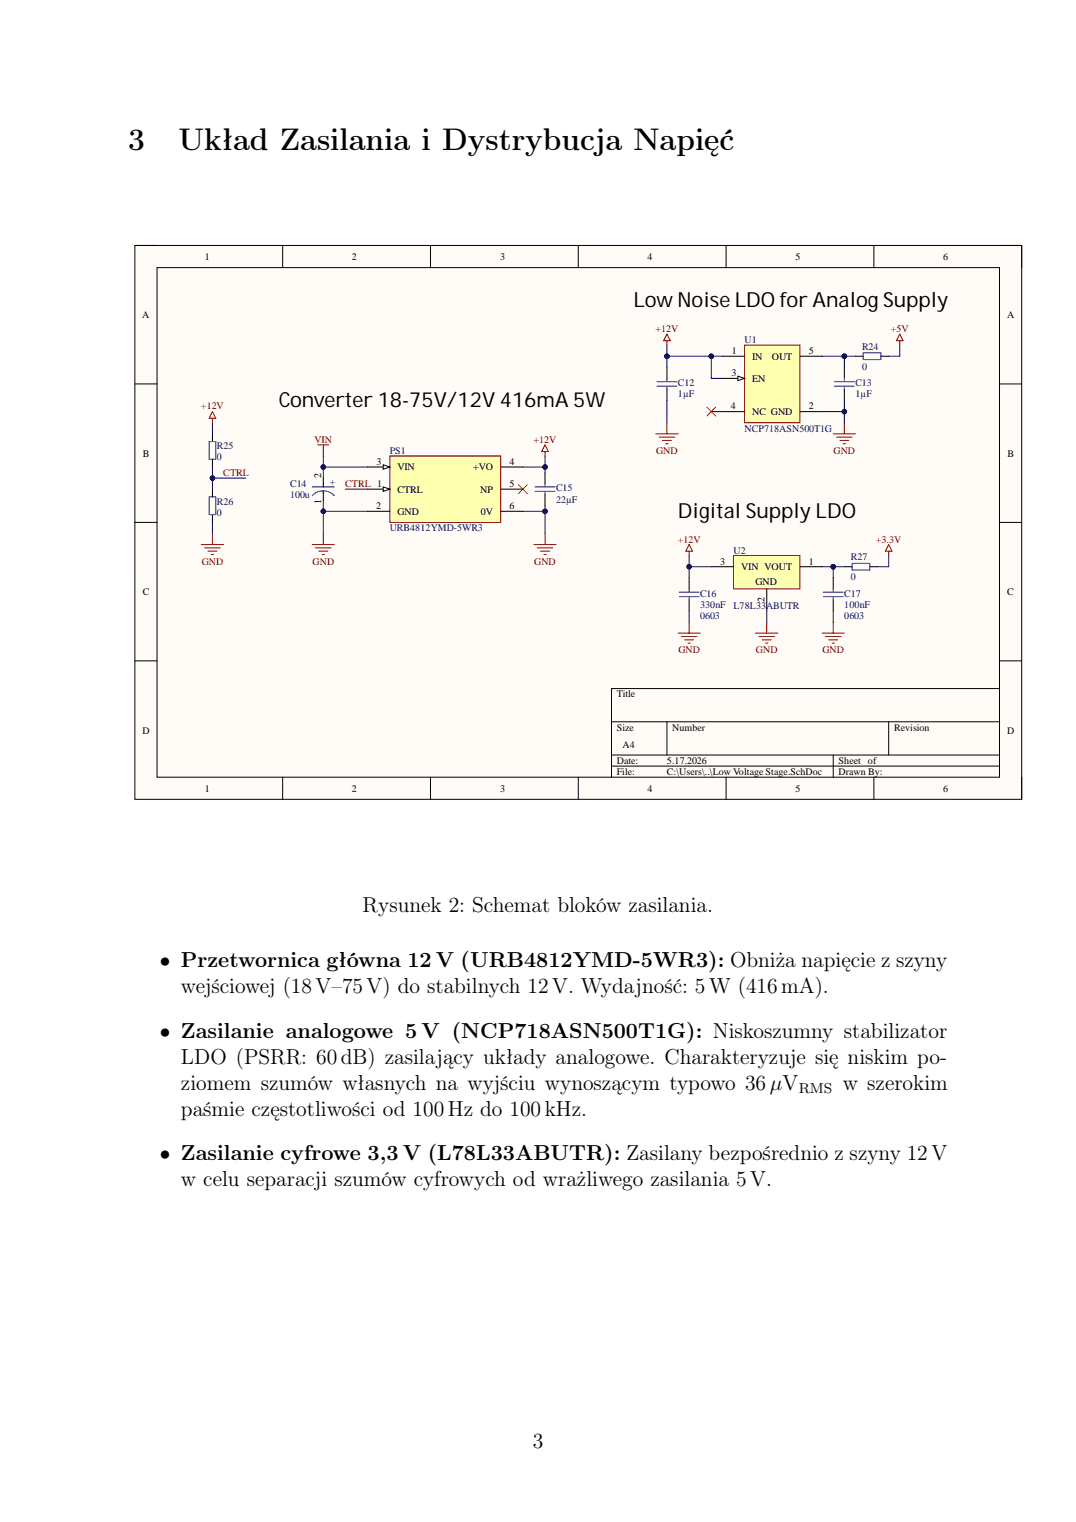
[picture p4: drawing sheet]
<svg xmlns="http://www.w3.org/2000/svg" width="210mm" height="297mm" viewBox="0 0 210 297" stroke-linecap="round" stroke-linejoin="round" font-family="sans-serif">
<path d="M26.3 47.9h173.1v108.1h-173.1z" fill-rule="evenodd" fill="#fffcf8"/>
<path d="M26.3 47.9h173.1v108.1h-173.1z" fill="none" stroke="#000" stroke-width=".2"/>
<path d="M30.6 52.2h164.5v99.5h-164.5z" fill-rule="evenodd" fill="#fffcf8"/>
<g fill="none" stroke="#000" stroke-width=".2">
<path d="M26.3 47.9h4.3M30.6 52.2h164.5v99.5h-164.5zM55.2 47.9v4.3M84 47.9v4.3M112.9 47.9v4.3M141.7 47.9v4.3M170.6 47.9v4.3M195.1 47.9h4.3v4.3M26.3 74.9h4.3M195.1 74.9h4.3M63.1 93.3v1.7M63.1 95.9v1.7"/>
<path d="M106.4 92.2v2.2M106.4 96.5v2.2M26.3 101.9h4.3M195.1 101.9h4.3M26.3 129h4.3M195.1 129h4.3M195.1 134.4h-75.7v17.3M55.2 151.7v4.3M84 151.7v4.3M112.9 151.7v4.3M119.4 140.8h75.7M119.4 147.3h75.7"/>
<path d="M119.4 149.5h75.7M130.2 140.8v6.5M141.7 151.7v4.3M162.6 147.3v4.4M170.6 151.7v4.3M173.4 140.8v6.5M199.4 151.7v4.3"/>
</g>
<path d="M60.9 96.8a2.89 2.89 0 0 1 4.4 0M60.9 95h4.4M63.1 94.4v.6M63.1 95.9v.4M104.4 95h3.9M104.4 95.9h3.9M106.4 94.4v.6M106.4 95.9v.6" fill="none" stroke="#00f" stroke-width=".2"/>
<path d="M102 91.1h4.4v1.1" fill="none" stroke="#000080" stroke-width=".2"/>
<circle cx="106.4" cy="91.1" r=".43" fill="#000080"/>
<g fill="none" stroke="#000080" stroke-width=".2">
<path d="M106.4 98.7v1.1h-4.4"/>
<circle cx="106.4" cy="91.1" r=".43"/>
</g>
<circle cx="106.4" cy="99.8" r=".43" fill="#000080"/>
<circle cx="106.4" cy="99.8" r=".43" fill="none" stroke="#000080" stroke-width=".2"/>
<path d="M101.2 94.6l1.7 1.7M102.9 94.6l-1.7 1.7" fill="none" stroke="#f00" stroke-width=".2"/>
<path d="M145.3 67.4h10.8v15.1h-10.8z" fill-rule="evenodd" fill="#ffffb0"/>
<path d="M145.3 67.4h10.8v15.1h-10.8z" fill="none" stroke="#800000" stroke-width=".2"/>
<path d="M141 73.8h4.3" fill="none" stroke="#000" stroke-width=".2"/>
<path d="M144 73.4l1.3 .4-1.3 .5z" fill="#f8fcff"/>
<path d="M141 69.5h4.3M144 73.4l1.3 .4-1.3 .5zM156.1 69.5h4.4M141 80.3h4.3M156.1 80.3h4.4" fill="none" stroke="#000" stroke-width=".2"/>
<path d="M141 69.5h-2.2v4.3h2.2" fill="none" stroke="#000080" stroke-width=".2"/>
<circle cx="138.8" cy="69.5" r=".43" fill="#000080"/>
<g fill="none" stroke="#000080" stroke-width=".2">
<path d="M138.8 69.5h-8.6v2.2M138.8 80.3h2.2"/>
<circle cx="138.8" cy="69.5" r=".43"/>
</g>
<path d="M138 79.5l1.7 1.7M139.7 79.5l-1.7 1.7" fill="none" stroke="#f00" stroke-width=".2"/>
<path d="M130.2 71.7v2.1M130.2 76v2.2M164.8 71.7v2.1M164.8 76v2.2" fill="none" stroke="#000" stroke-width=".2"/>
<path d="M128.2 75.4h3.9M128.2 74.5h3.9M130.2 73.8v.7M130.2 75.4v.6M162.8 75.4h3.9M162.8 74.5h3.9M164.8 73.8v.7M164.8 75.4v.6" fill="none" stroke="#00f" stroke-width=".2"/>
<path d="M162.6 84.6h4.3M163.3 85.3h3M163.9 85.9h1.8M164.6 86.6h.4M164.8 82.5v2.1" fill="none" stroke="#800000" stroke-width=".2"/>
<circle cx="130.2" cy="69.5" r=".43" fill="#000080"/>
<circle cx="130.2" cy="69.5" r=".43" fill="none" stroke="#000080" stroke-width=".2"/>
<circle cx="138.8" cy="69.5" r=".43" fill="#000080"/>
<g fill="none" stroke="#000080" stroke-width=".2">
<path d="M164.8 78.2v4.3"/>
<circle cx="138.8" cy="69.5" r=".43"/>
</g>
<path d="M128 84.6h4.3M128.7 85.3h3M129.3 85.9h1.7M130 86.6h.4M130.2 82.5v2.1" fill="none" stroke="#800000" stroke-width=".2"/>
<circle cx="164.8" cy="80.3" r=".43" fill="#000080"/>
<g fill="none" stroke="#000080" stroke-width=".2">
<path d="M130.2 78.2v4.3"/>
<circle cx="164.8" cy="80.3" r=".43"/>
</g>
<path d="M143.1 108.4h13v6.5h-13z" fill-rule="evenodd" fill="#ffffb0"/>
<path d="M143.1 108.4h13v6.5h-13z" fill="none" stroke="#800000" stroke-width=".2"/>
<path d="M134.5 112.7v2.2M134.5 117.1v2.1M138.8 110.6h4.3M149.6 114.9v4.3M156.1 110.6h4.4M162.6 112.7v2.2M162.6 117.1v2.1" fill="none" stroke="#000" stroke-width=".2"/>
<path d="M132.5 116.4h3.9M132.5 115.6h3.9M134.5 114.9v.7M134.5 116.4v.7M160.7 116.4h3.9M160.7 115.6h3.9M162.6 114.9v.7M162.6 116.4v.7" fill="none" stroke="#00f" stroke-width=".2"/>
<path d="M138.8 110.6h-4.3v2.1" fill="none" stroke="#000080" stroke-width=".2"/>
<circle cx="134.5" cy="110.6" r=".43" fill="#000080"/>
<g fill="none" stroke="#000080" stroke-width=".2">
<path d="M134.5 108.4v2.2M134.5 119.2v2.2M149.6 119.2v2.2M162.6 119.2v2.2"/>
<circle cx="134.5" cy="110.6" r=".43"/>
</g>
<g fill="none" stroke="#800000" stroke-width=".2">
<path d="M132.3 123.6h4.4M133 124.2h3M133.6 124.9h1.8M134.3 125.5h.4M134.5 121.4v2.2M147.5 123.6h4.3M148.1 124.2h3.1M148.8 124.9h1.7M149.4 125.5h.5M149.6 121.4v2.2M160.5 123.6h4.3M161.1 124.2h3"/>
<path d="M161.8 124.9h1.7M162.4 125.5h.4M162.6 121.4v2.2"/>
</g>
<circle cx="134.5" cy="110.6" r=".43" fill="#000080"/>
<g fill="none" stroke="#000080" stroke-width=".2">
<path d="M130.2 67.4v2.1"/>
<circle cx="134.5" cy="110.6" r=".43"/>
</g>
<path d="M134.5 106.3l.6 1.3h-1.3zM134.5 107.6v.8M173.4 106.3l.7 1.3h-1.3zM173.4 107.6v.8" fill="none" stroke="#800000" stroke-width=".2"/>
<circle cx="130.2" cy="69.5" r=".43" fill="#000080"/>
<g fill="none" stroke="#000080" stroke-width=".2">
<path d="M106.4 99.8v4.3"/>
<circle cx="130.2" cy="69.5" r=".43"/>
</g>
<path d="M130.2 65.2l.6 1.3h-1.3zM130.2 66.5v.9M175.6 65.2l.7 1.3h-1.3zM175.6 66.5v.9" fill="none" stroke="#800000" stroke-width=".2"/>
<circle cx="106.4" cy="99.8" r=".43" fill="#000080"/>
<g fill="none" stroke="#000080" stroke-width=".2">
<path d="M63.1 99.8v4.3"/>
<circle cx="106.4" cy="99.8" r=".43"/>
</g>
<circle cx="63.1" cy="99.8" r=".43" fill="#000080"/>
<g fill="none" stroke="#000080" stroke-width=".2">
<path d="M63.1 89v2.1"/>
<circle cx="63.1" cy="99.8" r=".43"/>
</g>
<path d="M62 86.8h2.2M63.1 86.8v2.2M60.9 106.3h4.4M61.6 106.9h3M62.2 107.6h1.8M62.9 108.2h.4M63.1 104.1v2.2M104.2 106.3h4.3M104.9 106.9h3M105.5 107.6h1.7M106.2 108.2h.4M106.4 104.1v2.2" fill="none" stroke="#800000" stroke-width=".2"/>
<circle cx="63.1" cy="91.1" r=".43" fill="#000080"/>
<g fill="none" stroke="#000080" stroke-width=".2">
<path d="M106.4 89v2.1"/>
<circle cx="63.1" cy="91.1" r=".43"/>
</g>
<path d="M106.4 86.8l.6 1.3h-1.3zM106.4 88.1v.9" fill="none" stroke="#800000" stroke-width=".2"/>
<circle cx="106.4" cy="91.1" r=".43" fill="#000080"/>
<g fill="none" stroke="#000080" stroke-width=".2">
<path d="M63.1 97.6v2.2h8.7M67.4 95.5h4.4"/>
<circle cx="106.4" cy="91.1" r=".43"/>
</g>
<path d="M41.5 84.6v1.6M41.5 89.6v1.5M41.5 95.5v1.5M41.5 100.4v1.5" fill="none" stroke="#000" stroke-width=".2"/>
<path d="M40.8 86.2h1.3v3.4h-1.3zM40.8 97h1.3v3.4h-1.3z" fill="none" stroke="#00f" stroke-width=".2"/>
<circle cx="63.1" cy="99.8" r=".43" fill="#000080"/>
<g fill="none" stroke="#000080" stroke-width=".2">
<path d="M71.8 91.1h-8.7v2.2"/>
<circle cx="63.1" cy="99.8" r=".43"/>
</g>
<circle cx="63.1" cy="91.1" r=".43" fill="#000080"/>
<g fill="none" stroke="#000080" stroke-width=".2">
<path d="M41.5 91.1v4.4"/>
<circle cx="63.1" cy="91.1" r=".43"/>
</g>
<circle cx="41.5" cy="93.3" r=".43" fill="#000080"/>
<g fill="none" stroke="#000080" stroke-width=".2">
<path d="M41.5 82.5v2.1M41.5 93.3h6.5M41.5 101.9v2.2"/>
<circle cx="41.5" cy="93.3" r=".43"/>
</g>
<path d="M39.3 106.3h4.3M40 106.9h3M40.6 107.6h1.7M41.2 108.2h.5M41.5 104.1v2.2" fill="none" stroke="#800000" stroke-width=".2"/>
<circle cx="41.5" cy="93.3" r=".43" fill="#000080"/>
<circle cx="41.5" cy="93.3" r=".43" fill="none" stroke="#000080" stroke-width=".2"/>
<path d="M76.1 89h21.6v12.9h-21.6z" fill-rule="evenodd" fill="#ffffb0"/>
<path d="M76.1 89h21.6v12.9h-21.6z" fill="none" stroke="#800000" stroke-width=".2"/>
<path d="M71.8 91.1h4.3" fill="none" stroke="#000" stroke-width=".2"/>
<path d="M74.8 90.7l1.3 .4-1.3 .5z" fill="#f8fcff"/>
<path d="M71.8 95.5h4.3M74.8 90.7l1.3 .4-1.3 .5z" fill="none" stroke="#000" stroke-width=".2"/>
<path d="M74.8 95l1.3 .5-1.3 .4z" fill="#f8fcff"/>
<path d="M166.9 69.5h1.6M171.9 69.5h1.5M71.8 99.8h4.3M74.8 95l1.3 .5-1.3 .4zM97.7 99.8h4.3M97.7 91.1h4.3M97.7 95.5h4.3M164.8 110.6h1.5M169.8 110.6h1.5" fill="none" stroke="#000" stroke-width=".2"/>
<path d="M168.5 68.9h3.4v1.3h-3.4zM166.3 109.9h3.5v1.3h-3.5z" fill="none" stroke="#00f" stroke-width=".2"/>
<path d="M164.8 69.5h2.1" fill="none" stroke="#000080" stroke-width=".2"/>
<circle cx="164.8" cy="69.5" r=".43" fill="#000080"/>
<g fill="none" stroke="#000080" stroke-width=".2">
<path d="M164.8 69.5v2.2"/>
<circle cx="164.8" cy="69.5" r=".43"/>
</g>
<circle cx="164.8" cy="69.5" r=".43" fill="#000080"/>
<g fill="none" stroke="#000080" stroke-width=".2">
<path d="M160.5 80.3h4.3"/>
<circle cx="164.8" cy="69.5" r=".43"/>
</g>
<circle cx="164.8" cy="80.3" r=".43" fill="#000080"/>
<g fill="none" stroke="#000080" stroke-width=".2">
<path d="M160.5 69.5h4.3"/>
<circle cx="164.8" cy="80.3" r=".43"/>
</g>
<circle cx="164.8" cy="69.5" r=".43" fill="#000080"/>
<g fill="none" stroke="#000080" stroke-width=".2">
<path d="M175.6 67.4v2.1h-2.2M162.6 110.6v2.1"/>
<circle cx="164.8" cy="69.5" r=".43"/>
</g>
<circle cx="162.6" cy="110.6" r=".43" fill="#000080"/>
<g fill="none" stroke="#000080" stroke-width=".2">
<path d="M160.5 110.6h2.1"/>
<circle cx="162.6" cy="110.6" r=".43"/>
</g>
<circle cx="162.6" cy="110.6" r=".43" fill="#000080"/>
<g fill="none" stroke="#000080" stroke-width=".2">
<path d="M162.6 110.6h2.2"/>
<circle cx="162.6" cy="110.6" r=".43"/>
</g>
<circle cx="162.6" cy="110.6" r=".43" fill="#000080"/>
<g fill="none" stroke="#000080" stroke-width=".2">
<path d="M173.4 108.4v2.2h-2.1"/>
<circle cx="162.6" cy="110.6" r=".43"/>
</g>
<path d="M41.5 80.3l.6 1.3h-1.3zM41.5 81.6v.9" fill="none" stroke="#800000" stroke-width=".2"/>
<g font-size="6.1">
<text x="25" y="29.2">3</text>
<text x="34.8" y="29.2">Układ Zasilania i Dystrybucja Napięć</text>
</g>
<g font-size="4.2">
<text x="70.8" y="177.9">Rysunek 2: Schemat bloków zasilania.</text>
<text x="31.2" y="188.8">• Przetwornica główna 12 V (URB4812YMD-5WR3): Obniża napięcie z szyny</text>
<text x="35.3" y="193.9">wejściowej (18V–75V) do stabilnych 12V. Wydajność: 5W (416mA).</text>
<text x="31.2" y="202.5">• Zasilanie analogowe 5 V (NCP718ASN500T1G): Niskoszumny stabilizator</text>
<text x="35.3" y="207.6">LDO (PSRR: 60dB) zasilający układy analogowe. Charakteryzuje się niskim po-</text>
<text x="35.3" y="212.7">ziomem szumów własnych na wyjściu wynoszącym typowo 36µV</text>
<text x="164.5" y="212.7">w szerokim</text>
<text x="35.3" y="217.8">paśmie częstotliwości od 100Hz do 100kHz.</text>
<text x="31.2" y="226.4">• Zasilanie cyfrowe 3,3 V (L78L33ABUTR): Zasilany bezpośrednio z szyny 12V</text>
<text x="35.3" y="231.5">w celu separacji szumów cyfrowych od wrażliwego zasilania 5V.</text>
<text x="104" y="282.5">3</text>
</g>
<g font-size="4.1">
<text x="123.6" y="60">Low Noise LDO for Analog Supply</text>
<text x="54.4" y="79.4">Converter 18-75V/12V 416mA 5W</text>
<text x="132.3" y="101.1">Digital Supply LDO</text>
</g>
<text font-size="2.8" x="155.9" y="213.3">RMS</text>
<g font-size="2">
<text x="40" y="50.7">1</text>
<text x="68.7" y="50.7">2</text>
<text x="97.6" y="50.7">3</text>
<text x="126.4" y="50.7">4</text>
<text x="155.3" y="50.7">5</text>
<text x="184.1" y="50.7">6</text>
<text x="27.8" y="62.1">A</text>
<text x="196.5" y="62.1">A</text>
<text x="142.8" y="69.1">1</text>
<text x="146.8" y="70.2">IN</text>
<text x="150.7" y="70.2">OUT</text>
<text x="157.9" y="69.1">5</text>
<text x="142.7" y="73.4">3</text>
<text x="146.8" y="74.5">EN</text>
<text x="142.6" y="79.9">4</text>
<text x="146.8" y="81">NC GND</text>
<text x="157.9" y="79.9">2</text>
<text x="27.9" y="89.1">B</text>
<text x="196.6" y="89.1">B</text>
<text x="62.7" y="93.3" transform="rotate(-90 62.7 93.3)">2</text>
<text x="73.5" y="90.7">3</text>
<text x="77.6" y="91.8">VIN</text>
<text x="92.3" y="91.8">+VO</text>
<text x="99.4" y="90.7">4</text>
<text x="99.4" y="95.1">5</text>
<text x="62.7" y="98.4" transform="rotate(-90 62.7 98.4)">1</text>
<text x="73.4" y="99.4">2</text>
<text x="77.6" y="96.1">CTRL</text>
<text x="77.6" y="100.5">GND</text>
<text x="93.7" y="96.1">NP</text>
<text x="93.8" y="100.5">0V</text>
<text x="99.4" y="99.4">6</text>
<text x="140.6" y="110.2">3</text>
<text x="144.6" y="111.3">VIN VOUT</text>
<text x="157.9" y="110.2">1</text>
<text x="27.9" y="116.1">C</text>
<text x="147.4" y="114.1">GND</text>
<text x="149.2" y="117.5" transform="rotate(-90 149.2 117.5)">2</text>
<text x="196.6" y="116.1">C</text>
<text x="120.4" y="136.1">Title</text>
<text x="27.8" y="143.2">D</text>
<text x="120.4" y="142.6">Size</text>
<text x="131.2" y="142.6">Number</text>
<text x="174.5" y="142.6">Revision</text>
<text x="196.5" y="143.2">D</text>
<text x="120.4" y="149.1">Date:</text>
<text x="121.5" y="145.9">A4</text>
<text x="130.2" y="149.1">5.17.2026</text>
<text x="163.7" y="149.1">Sheet of</text>
<text x="40" y="154.5">1</text>
<text x="68.7" y="154.5">2</text>
<text x="97.6" y="154.5">3</text>
<text x="120.4" y="151.2">File:</text>
<text x="126.4" y="154.5">4</text>
<text x="130.2" y="151.2">C:\Users\..\Low Voltage Stage.SchDoc</text>
<text x="155.3" y="154.5">5</text>
<text x="163.7" y="151.2">Drawn By:</text>
<text x="184.1" y="154.5">6</text>
</g>
<g font-size="2" fill="#800000">
<text x="127.9" y="64.8">+12V</text>
<text x="173.8" y="64.8">+5V</text>
<text x="39.2" y="79.9">+12V</text>
<text x="61.4" y="86.4">VIN</text>
<text x="104.1" y="86.4">+12V</text>
<text x="128.1" y="88.6">GND</text>
<text x="162.7" y="88.6">GND</text>
<text x="43.6" y="92.9">CTRL</text>
<text x="67.4" y="95.1">CTRL 1</text>
<text x="132.3" y="105.9">+12V</text>
<text x="170.9" y="105.9">+3.3V</text>
<text x="39.4" y="110.2">GND</text>
<text x="61" y="110.2">GND</text>
<text x="104.3" y="110.2">GND</text>
<text x="132.4" y="127.4">GND</text>
<text x="147.5" y="127.4">GND</text>
<text x="160.5" y="127.4">GND</text>
</g>
<g font-size="2" fill="#000080">
<text x="145.3" y="66.9">U1</text>
<text x="168.2" y="68.2">R24</text>
<text x="132.3" y="77.5">1µF</text>
<text x="132.3" y="75.4">C12</text>
<text x="166.9" y="77.5">1µF</text>
<text x="166.9" y="75.4">C13</text>
<text x="168.2" y="72.1">0</text>
<text x="42.3" y="89.9">0</text>
<text x="42.3" y="87.7">R25</text>
<text x="76.1" y="88.6">PS1</text>
<text x="145.3" y="84.2">NCP718ASN500T1G</text>
<text x="56.6" y="95.1">C14</text>
<text x="64.4" y="94.6">+</text>
<text x="108.5" y="95.9">C15</text>
<text x="42.3" y="100.7">0</text>
<text x="42.3" y="98.5">R26</text>
<text x="56.6" y="97.2">100u</text>
<text x="108.5" y="98.1">22µF</text>
<text x="76.1" y="103.7">URB4812YMD-5WR3</text>
<text x="143.1" y="108">U2</text>
<text x="166.1" y="113.2">0</text>
<text x="166.1" y="109.3">R27</text>
<text x="136.6" y="118.6">330nF</text>
<text x="136.6" y="116.4">C16</text>
<text x="143.1" y="118.8">L78L33ABUTR</text>
<text x="164.8" y="118.6">100nF</text>
<text x="164.8" y="116.4">C17</text>
<text x="136.6" y="120.8">0603</text>
<text x="164.8" y="120.8">0603</text>
</g>
</svg>
